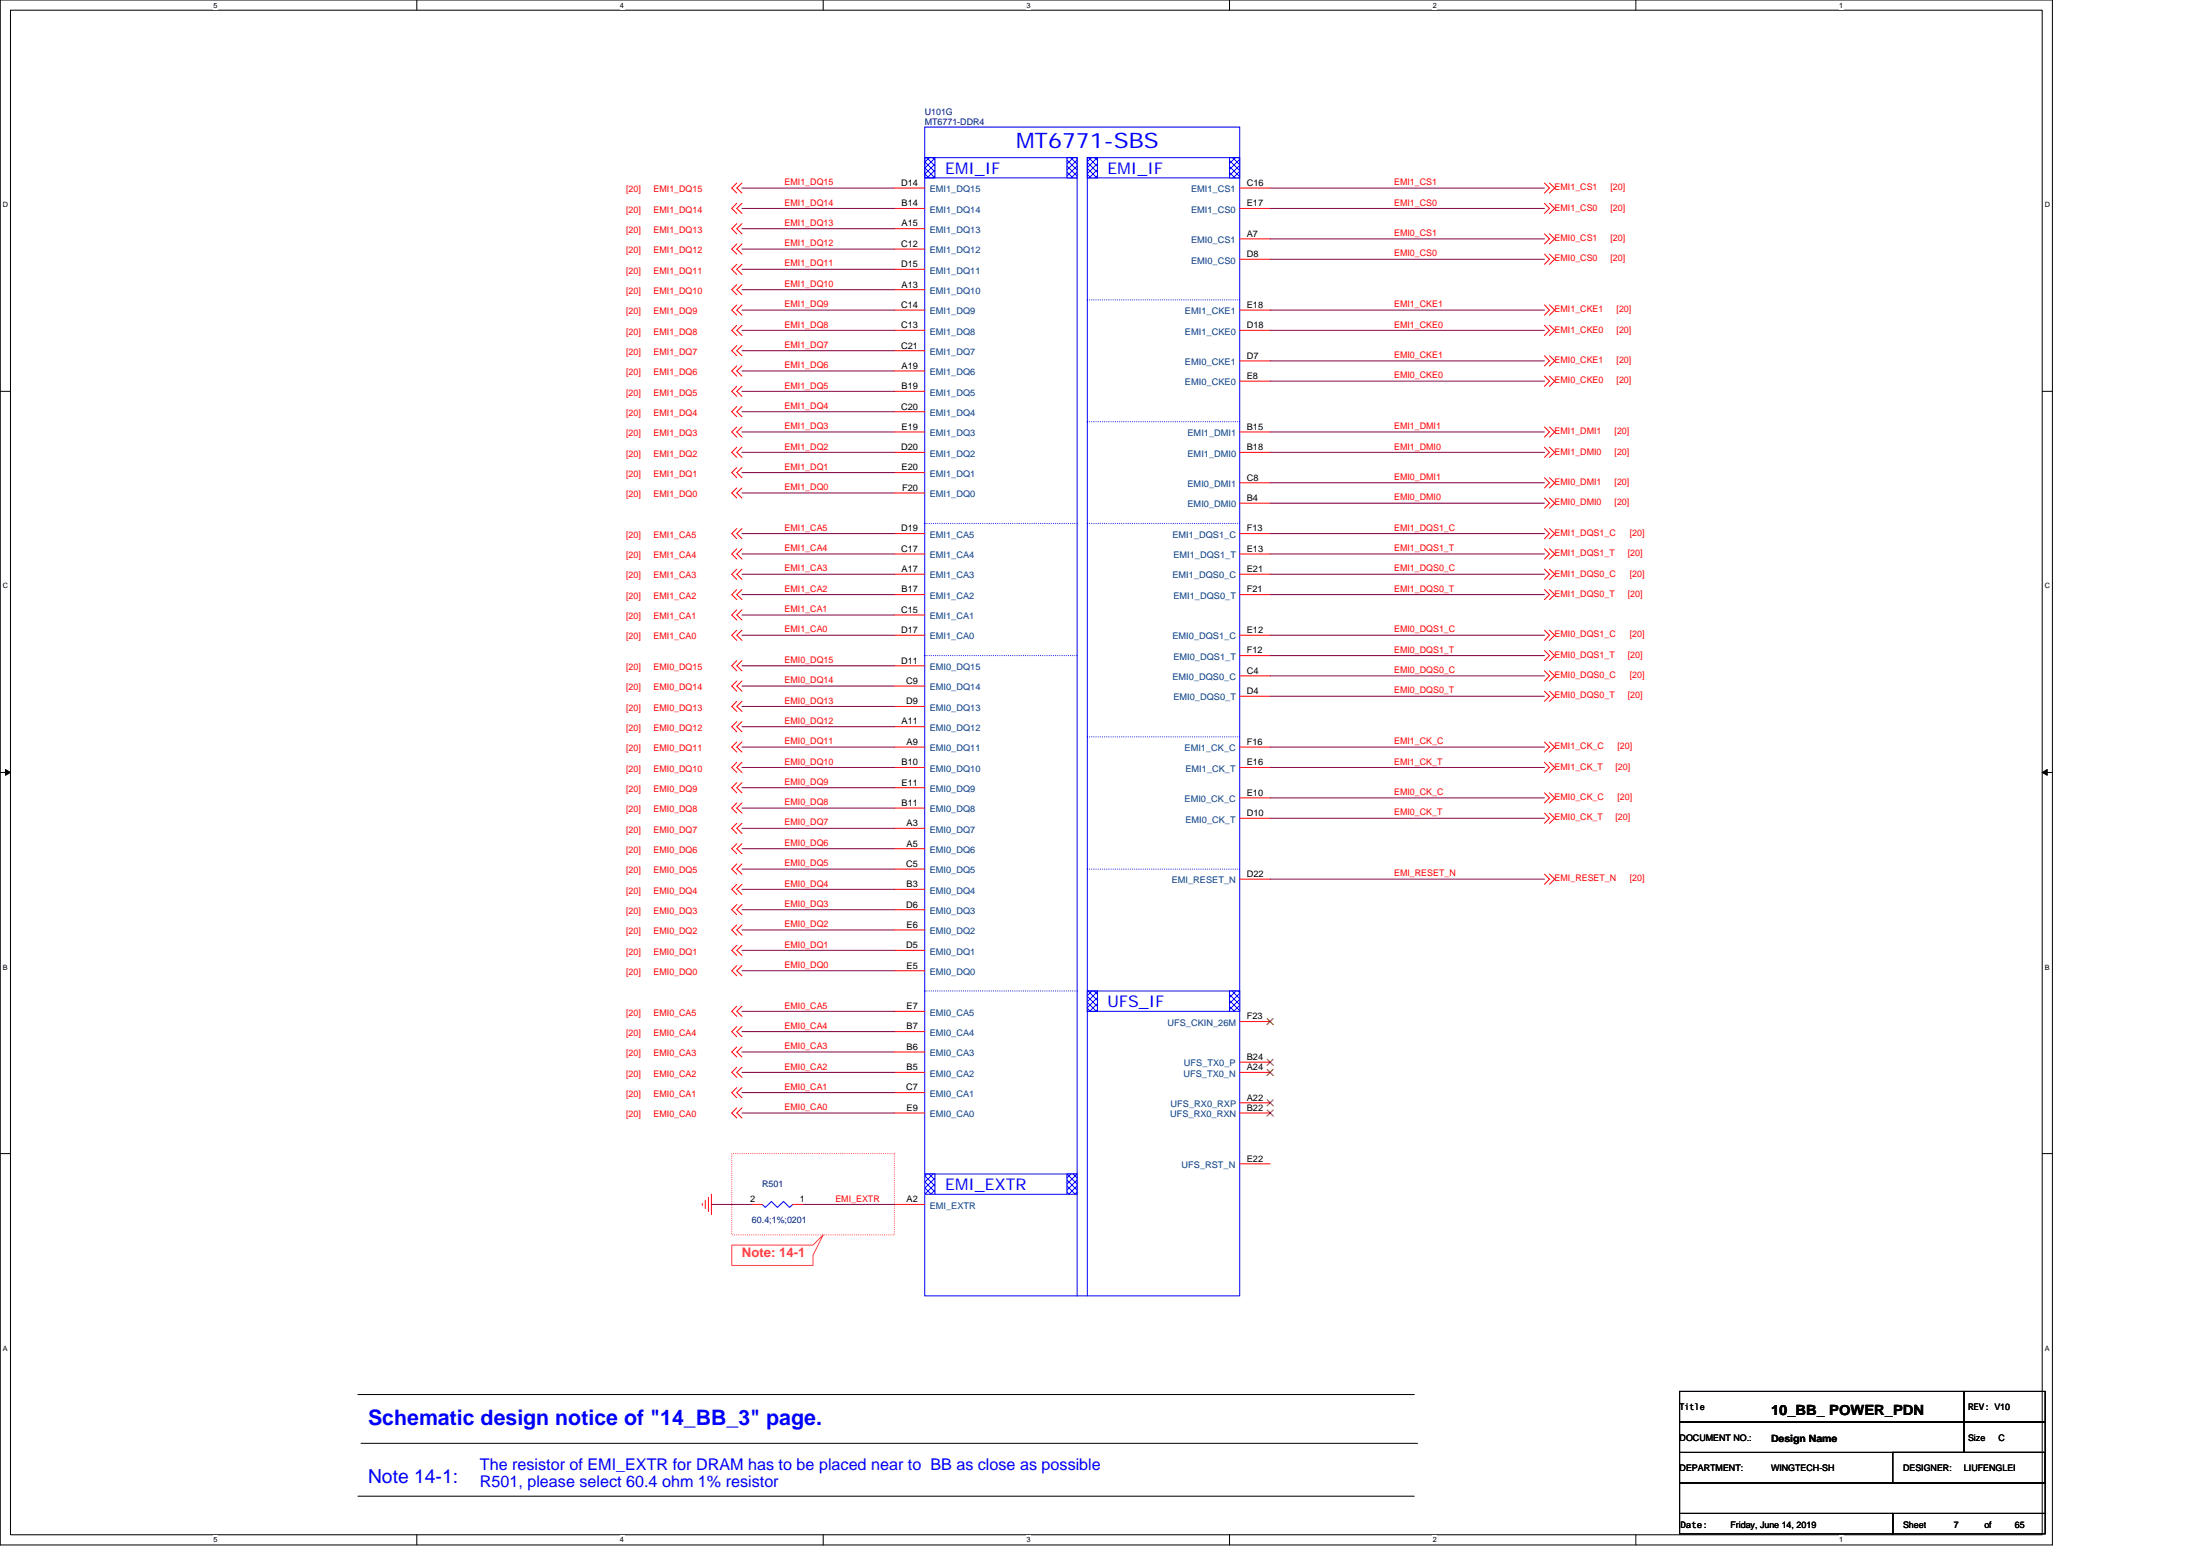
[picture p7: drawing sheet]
<svg xmlns="http://www.w3.org/2000/svg" width="297mm" height="210mm" viewBox="0 0 297 210" stroke-linecap="round" stroke-linejoin="round" font-family="sans-serif">
<path d="M0 0h277.1v208.5h-277.1zM1.4 1.4h274.3v205.7h-274.3z" fill="none" stroke="#000" stroke-width=".14"/>
<g fill="#fff">
<path d="M28.8 .1h.6v1.1h-.6z"/>
<path d="M28.8 207.3h.6v1.1h-.6z"/>
</g>
<path d="M56.3 0v1.4M56.3 207.1v1.4" fill="none" stroke="#000" stroke-width=".14"/>
<g fill="#fff">
<path d="M83.7 .1h.6v1.1h-.6z"/>
<path d="M83.7 207.3h.6v1.1h-.6z"/>
</g>
<path d="M111.1 0v1.4M111.1 207.1v1.4" fill="none" stroke="#000" stroke-width=".14"/>
<g fill="#fff">
<path d="M138.6 .1h.5v1.1h-.5z"/>
<path d="M138.6 207.3h.5v1.1h-.5z"/>
</g>
<path d="M166 0v1.4M166 207.1v1.4" fill="none" stroke="#000" stroke-width=".14"/>
<g fill="#fff">
<path d="M193.4 .1h.6v1.1h-.6z"/>
<path d="M193.4 207.3h.6v1.1h-.6z"/>
</g>
<path d="M220.9 0v1.4M220.9 207.1v1.4" fill="none" stroke="#000" stroke-width=".14"/>
<g fill="#fff">
<path d="M248.3 .1h.6v1.1h-.6z"/>
<path d="M248.3 207.3h.6v1.1h-.6z"/>
<path d="M.4 27.1h.7v1.1h-.7z"/>
<path d="M276.1 27.1h.7v1.1h-.7z"/>
<path d="M.4 78.5h.7v1.1h-.7z"/>
<path d="M276.1 78.5h.7v1.1h-.7z"/>
</g>
<path d="M0 52.8h1.4M275.7 52.8h1.4" fill="none" stroke="#000" stroke-width=".14"/>
<g fill="#fff">
<path d="M.4 130h.7v1.1h-.7z"/>
<path d="M276.1 130h.7v1.1h-.7z"/>
</g>
<path d="M0 104.2h1.4M275.7 104.2h1.4" fill="none" stroke="#000" stroke-width=".14"/>
<path d="M.7 103.8l.7 .4-.7 .4zM275.7 104.2l.7-.4v.8z" fill="#000" stroke="#000" stroke-width=".14"/>
<g fill="#fff">
<path d="M.4 181.4h.7v1.1h-.7z"/>
<path d="M276.1 181.4h.7v1.1h-.7z"/>
</g>
<g fill="none" stroke="#000" stroke-width=".14">
<path d="M0 155.7h1.4M275.7 155.7h1.4M48.3 188.2h142.7M48.7 194.8h142.7M226.8 196h49.3v4.1h-49.3zM226.8 187.8h38.4v4.1h-38.4zM226.8 191.9h38.4v4.1h-38.4zM255.6 196h20.5v4.1h-20.5zM265.2 187.8h10.9v4.1h-10.9zM265.2 191.9h10.9v4.1h-10.9zM48.3 201.9h142.7M226.8 200.1h49.3v4.1h-49.3z"/>
<path d="M226.8 204.2h28.8v2.8h-28.8zM255.6 204.2h20.5v2.8h-20.5z"/>
</g>
<path d="M98.8 155.7h22v10.9h-22z" fill="none" stroke="#ff0080" stroke-width=".14" stroke-dasharray="0 .3"/>
<path d="M98.8 168h11l1.3-1.4-1.3 2.8v1.4h-11z" fill="none" stroke="#ff0080" stroke-width=".14"/>
<g fill="none" stroke="#f00" stroke-width=".14">
<path d="M99.5 24.7l-.7 .7 .7 .7M99.5 27.4l-.7 .7 .7 .7M99.5 30.2l-.7 .7 .7 .7M99.5 32.9l-.7 .7 .7 .7M99.5 35.7l-.7 .6 .7 .7M99.5 38.4l-.7 .7 .7 .7M100.2 24.7l-.7 .7 .7 .7M100.2 27.4l-.7 .7 .7 .7M100.2 30.2l-.7 .7 .7 .7M100.2 32.9l-.7 .7 .7 .7M100.2 35.7l-.7 .6 .7 .7M100.2 38.4l-.7 .7 .7 .7"/>
<path d="M208.5 24.7l.7 .7-.7 .7M208.5 27.4l.7 .7-.7 .7M208.5 31.6l.7 .6-.7 .7M208.5 34.3l.7 .7-.7 .7M209.2 24.7l.7 .7-.7 .7M209.2 27.4l.7 .7-.7 .7M209.2 31.6l.7 .6-.7 .7M209.2 34.3l.7 .7-.7 .7M99.5 41.1l-.7 .7 .7 .7M99.5 43.9l-.7 .7 .7 .7M99.5 46.6l-.7 .7 .7 .7M99.5 49.4l-.7 .7 .7 .7"/>
<path d="M99.5 52.1l-.7 .7 .7 .7M99.5 54.9l-.7 .7 .7 .6M99.5 57.6l-.7 .7 .7 .7M100.2 41.1l-.7 .7 .7 .7M100.2 43.9l-.7 .7 .7 .7M100.2 46.6l-.7 .7 .7 .7M100.2 49.4l-.7 .7 .7 .7M100.2 52.1l-.7 .7 .7 .7M100.2 54.9l-.7 .7 .7 .6M100.2 57.6l-.7 .7 .7 .7M208.5 41.1l.7 .7-.7 .7M208.5 43.9l.7 .7-.7 .7"/>
<path d="M208.5 48l.7 .7-.7 .7M208.5 50.8l.7 .6-.7 .7M208.5 57.6l.7 .7-.7 .7M209.2 41.1l.7 .7-.7 .7M209.2 43.9l.7 .7-.7 .7M209.2 48l.7 .7-.7 .7M209.2 50.8l.7 .6-.7 .7M209.2 57.6l.7 .7-.7 .7M99.5 60.3l-.7 .7 .7 .7M99.5 63.1l-.7 .7 .7 .7M99.5 65.8l-.7 .7 .7 .7M99.5 71.3l-.7 .7 .7 .7"/>
<path d="M99.5 74.1l-.7 .7 .7 .6M99.5 76.8l-.7 .7 .7 .7M99.5 79.6l-.7 .6 .7 .7M100.2 60.3l-.7 .7 .7 .7M100.2 63.1l-.7 .7 .7 .7M100.2 65.8l-.7 .7 .7 .7M100.2 71.3l-.7 .7 .7 .7M100.2 74.1l-.7 .7 .7 .6M100.2 76.8l-.7 .7 .7 .7M100.2 79.6l-.7 .6 .7 .7M208.5 60.3l.7 .7-.7 .7M208.5 64.5l.7 .7-.7 .6"/>
<path d="M208.5 67.2l.7 .7-.7 .7M208.5 71.3l.7 .7-.7 .7M208.5 74.1l.7 .7-.7 .6M208.5 76.8l.7 .7-.7 .7M208.5 79.6l.7 .6-.7 .7M209.2 60.3l.7 .7-.7 .7M209.2 64.5l.7 .7-.7 .6M209.2 67.2l.7 .7-.7 .7M209.2 71.3l.7 .7-.7 .7M209.2 74.1l.7 .7-.7 .6M209.2 76.8l.7 .7-.7 .7M209.2 79.6l.7 .6-.7 .7"/>
<path d="M99.5 82.3l-.7 .7 .7 .7M99.5 85l-.7 .7 .7 .7M99.5 89.2l-.7 .7 .7 .6M99.5 91.9l-.7 .7 .7 .7M99.5 94.6l-.7 .7 .7 .7M99.5 97.4l-.7 .7 .7 .7M100.2 82.3l-.7 .7 .7 .7M100.2 85l-.7 .7 .7 .7M100.2 89.2l-.7 .7 .7 .6M100.2 91.9l-.7 .7 .7 .7M100.2 94.6l-.7 .7 .7 .7M100.2 97.4l-.7 .7 .7 .7"/>
<path d="M208.5 85l.7 .7-.7 .7M208.5 87.8l.7 .7-.7 .7M208.5 90.5l.7 .7-.7 .7M208.5 93.3l.7 .7-.7 .6M209.2 85l.7 .7-.7 .7M209.2 87.8l.7 .7-.7 .7M209.2 90.5l.7 .7-.7 .7M209.2 93.3l.7 .7-.7 .6M99.5 100.1l-.7 .7 .7 .7M99.5 102.9l-.7 .7 .7 .6M99.5 105.6l-.7 .7 .7 .7M99.5 108.4l-.7 .7 .7 .6"/>
<path d="M99.5 111.1l-.7 .7 .7 .7M99.5 113.9l-.7 .6 .7 .7M99.5 116.6l-.7 .7 .7 .7M99.5 119.3l-.7 .7 .7 .7M100.2 100.1l-.7 .7 .7 .7M100.2 102.9l-.7 .7 .7 .6M100.2 105.6l-.7 .7 .7 .7M100.2 108.4l-.7 .7 .7 .6M100.2 111.1l-.7 .7 .7 .7M100.2 113.9l-.7 .6 .7 .7M100.2 116.6l-.7 .7 .7 .7M100.2 119.3l-.7 .7 .7 .7"/>
<path d="M208.5 100.1l.7 .7-.7 .7M208.5 102.9l.7 .7-.7 .6M208.5 107l.7 .7-.7 .7M208.5 109.7l.7 .7-.7 .7M208.5 118l.7 .6-.7 .7M209.2 100.1l.7 .7-.7 .7M209.2 102.9l.7 .7-.7 .6M209.2 107l.7 .7-.7 .7M209.2 109.7l.7 .7-.7 .7M209.2 118l.7 .6-.7 .7M99.5 122.1l-.7 .7 .7 .6M99.5 124.8l-.7 .7 .7 .7"/>
<path d="M99.5 127.6l-.7 .6 .7 .7M99.5 130.3l-.7 .7 .7 .7M99.5 135.8l-.7 .7 .7 .7M99.5 138.5l-.7 .7 .7 .7M100.2 122.1l-.7 .7 .7 .6M100.2 124.8l-.7 .7 .7 .7M100.2 127.6l-.7 .6 .7 .7M100.2 130.3l-.7 .7 .7 .7M100.2 135.8l-.7 .7 .7 .7M100.2 138.5l-.7 .7 .7 .7M99.5 141.3l-.7 .7 .7 .6M99.5 144l-.7 .7 .7 .7"/>
<path d="M99.5 146.8l-.7 .6 .7 .7M99.5 149.5l-.7 .7 .7 .7M100.2 141.3l-.7 .7 .7 .6M100.2 144l-.7 .7 .7 .7M100.2 146.8l-.7 .6 .7 .7M100.2 149.5l-.7 .7 .7 .7M94.8 162.4v.3M95.2 162v1.1M95.6 161.6v1.9M96.1 161.2v2.7"/>
</g>
<path d="M124.9 21.3h1.3v2.7h-1.3z" fill="#fff"/>
<path d="M124.9 21.3h1.3v2.7h-1.3z" fill-rule="evenodd" fill="#00f" stroke="#00f" stroke-width=".14"/>
<path d="M146.8 24h20.6" fill="none" stroke="#00f" stroke-width=".14"/>
<path d="M146.8 21.3h1.4v2.7h-1.4z" fill="#fff"/>
<path d="M146.8 21.3h1.4v2.7h-1.4z" fill-rule="evenodd" fill="#00f" stroke="#00f" stroke-width=".14"/>
<path d="M124.9 24h20.5" fill="none" stroke="#00f" stroke-width=".14"/>
<path d="M144.1 21.3h1.3v2.7h-1.3z" fill="#fff"/>
<path d="M144.1 21.3h1.3v2.7h-1.3z" fill-rule="evenodd" fill="#00f" stroke="#00f" stroke-width=".14"/>
<path d="M166 21.3h1.4v2.7h-1.4z" fill="#fff"/>
<path d="M166 21.3h1.4v2.7h-1.4z" fill-rule="evenodd" fill="#00f" stroke="#00f" stroke-width=".14"/>
<path d="M124.9 17.1h42.5v157.8h-42.5zM124.9 21.3h20.5M146.8 21.3h20.6M124.9 158.4h20.5M124.9 161.2h20.5" fill="none" stroke="#00f" stroke-width=".14"/>
<path d="M146.8 40.5h.1M146.8 56.9h.1M167.4 40.5h-20.6M167.4 56.9h-20.6M124.9 70.6h.1M145.4 70.6h-20.5M146.8 70.6h.1M167.4 70.6h-20.6M146.8 99.4h.1M167.4 99.4h-20.6M124.9 133.7h.1M145.4 133.7h-20.5" fill="none" stroke="#00f" stroke-width=".14" stroke-dasharray="0 .3"/>
<path d="M124.9 158.4h1.3v2.8h-1.3z" fill="#fff"/>
<path d="M124.9 158.4h1.3v2.8h-1.3z" fill-rule="evenodd" fill="#00f" stroke="#00f" stroke-width=".14"/>
<path d="M144.1 158.4h1.3v2.8h-1.3z" fill="#fff"/>
<path d="M144.1 158.4h1.3v2.8h-1.3z" fill-rule="evenodd" fill="#00f" stroke="#00f" stroke-width=".14"/>
<path d="M145.4 21.3v153.6M146.8 21.3v153.6" fill="none" stroke="#00f" stroke-width=".14"/>
<path d="M124.9 88.5h.1M145.4 88.5h-20.5M146.8 117.3h.1M167.4 117.3h-20.6" fill="none" stroke="#00f" stroke-width=".14" stroke-dasharray="0 .3"/>
<path d="M146.8 133.7h1.4v2.8h-1.4z" fill="#fff"/>
<path d="M146.8 133.7h1.4v2.8h-1.4z" fill-rule="evenodd" fill="#00f" stroke="#00f" stroke-width=".14"/>
<path d="M146.8 133.7h20.6M146.8 136.5h20.6" fill="none" stroke="#00f" stroke-width=".14"/>
<path d="M166 133.7h1.4v2.8h-1.4z" fill="#fff"/>
<path d="M166 133.7h1.4v2.8h-1.4z" fill-rule="evenodd" fill="#00f" stroke="#00f" stroke-width=".14"/>
<g fill="none" stroke="#f00" stroke-width=".14">
<path d="M120.8 25.4h4.1M120.8 28.1h4.1M120.8 30.9h4.1M120.8 33.6h4.1M120.8 36.3h4.1M120.8 39.1h4.1M167.4 25.4h4.1M167.4 28.1h4.1M167.4 32.2h4.1M167.4 35h4.1M120.8 41.8h4.1M120.8 44.6h4.1"/>
<path d="M120.8 47.3h4.1M120.8 50.1h4.1M120.8 52.8h4.1M120.8 55.6h4.1M120.8 58.3h4.1M167.4 41.8h4.1M167.4 44.6h4.1M167.4 48.7h4.1M167.4 51.4h4.1M167.4 58.3h4.1M120.8 72h4.1M120.8 74.8h4.1"/>
<path d="M120.8 77.5h4.1M120.8 61h4.1M120.8 63.8h4.1M120.8 66.5h4.1M167.4 61h4.1M167.4 65.2h4.1M167.4 67.9h4.1M167.4 72h4.1M167.4 74.8h4.1M167.4 77.5h4.1M120.8 89.9h4.1M120.8 92.6h4.1"/>
<path d="M120.8 95.3h4.1M120.8 98.1h4.1M120.8 80.2h4.1M120.8 83h4.1M120.8 85.7h4.1M167.4 80.2h4.1M167.4 85.7h4.1M167.4 88.5h4.1M167.4 91.2h4.1M167.4 94h4.1M120.8 100.8h4.1M120.8 103.6h4.1"/>
<path d="M120.8 106.3h4.1M120.8 109.1h4.1M120.8 111.8h4.1M120.8 114.5h4.1M120.8 117.3h4.1M167.4 100.8h4.1M167.4 103.6h4.1M167.4 107.7h4.1M167.4 110.4h4.1M167.4 118.6h4.1M120.8 136.5h4.1M120.8 139.2h4.1"/>
<path d="M120.8 120h4.1M120.8 122.8h4.1M120.8 125.5h4.1M120.8 128.2h4.1M120.8 131h4.1M167.4 137.9h4.1M120.8 142h4.1M120.8 144.7h4.1M120.8 147.4h4.1M120.8 150.2h4.1M167.4 143.3h4.1M167.4 144.7h4.1"/>
<path d="M167.4 148.8h4.1M167.4 150.2h4.1M167.4 157.1h4.1M101.5 162.5h1.4M107 162.5h1.4M120.8 162.5h4.1"/>
</g>
<path d="M171.1 137.5l.8 .8M171.9 137.5l-.8 .8M171.1 142.9l.8 .9M171.1 144.3l.8 .8M171.1 148.4l.8 .8M171.1 149.8l.8 .8M171.9 142.9l-.8 .9M171.9 144.3l-.8 .8M171.9 148.4l-.8 .8M171.9 149.8l-.8 .8" fill="none" stroke="#804000" stroke-width=".14"/>
<path d="M102.9 162.5l.4 .4 .9-.8 .8 .8 .8-.8 .8 .8 .4-.4" fill="none" stroke="#00f" stroke-width=".14"/>
<g fill="none" stroke="#800040" stroke-width=".14">
<path d="M100.2 25.4h20.6M100.2 28.1h20.6M100.2 30.9h20.6M100.2 33.6h20.6M100.2 36.3h20.6M100.2 39.1h20.6M171.5 25.4h37M171.5 28.1h37M171.5 32.2h37M171.5 35h37M100.2 41.8h20.6M100.2 44.6h20.6"/>
<path d="M100.2 47.3h20.6M100.2 50.1h20.6M100.2 52.8h20.6M100.2 55.6h20.6M100.2 58.3h20.6M171.5 41.8h37M171.5 44.6h37M171.5 48.7h37M171.5 51.4h37M171.5 58.3h37M100.2 61h20.6M100.2 63.8h20.6"/>
<path d="M100.2 66.5h20.6M100.2 72h20.6M100.2 74.8h20.6M100.2 77.5h20.6M171.5 61h37M171.5 65.2h37M171.5 67.9h37M171.5 72h37M171.5 74.8h37M171.5 77.5h37M100.2 80.2h20.6M100.2 83h20.6"/>
<path d="M100.2 85.7h20.6M100.2 89.9h20.6M100.2 92.6h20.6M100.2 95.3h20.6M100.2 98.1h20.6M171.5 80.2h37M171.5 85.7h37M171.5 88.5h37M171.5 91.2h37M171.5 94h37M100.2 100.8h20.6M100.2 103.6h20.6"/>
<path d="M100.2 106.3h20.6M100.2 109.1h20.6M100.2 111.8h20.6M100.2 114.5h20.6M100.2 117.3h20.6M171.5 100.8h37M171.5 103.6h37M171.5 107.7h37M171.5 110.4h37M171.5 118.6h37M100.2 120h20.6M100.2 122.8h20.6"/>
<path d="M100.2 125.5h20.6M100.2 128.2h20.6M100.2 131h20.6M100.2 136.5h20.6M100.2 139.2h20.6M100.2 142h20.6M100.2 144.7h20.6M100.2 147.4h20.6M100.2 150.2h20.6M96.1 162.5h5.4M108.4 162.5h12.4"/>
</g>
<g font-size="2.9" fill="#00f">
<text x="137.2" y="20">MT6771-SBS</text>
<text x="49.7" y="192.2">Schematic design notice of &quot;14_BB_3&quot; page.</text>
</g>
<text font-size="2.6" fill="#00f" x="49.7" y="200.1">Note 14-1:</text>
<g font-size="2.2" fill="#00f">
<text x="127.6" y="23.5">EMI_IF</text>
<text x="149.5" y="23.5">EMI_IF</text>
<text x="149.5" y="135.9">UFS_IF</text>
<text x="127.6" y="160.6">EMI_EXTR</text>
<text x="64.8" y="198.4">The resistor of EMI_EXTR for DRAM has to be placed near to BB as close as possible</text>
<text x="64.8" y="200.6">R501, please select 60.4 ohm 1% resistor</text>
</g>
<text font-size="1.9" x="239.1" y="190.9">10_BB_ POWER_PDN</text>
<text font-size="1.8" fill="#ff0080" x="100.2" y="169.7">Note: 14-1</text>
<text font-size="1.4" x="239.1" y="194.5">Design Name</text>
<g font-size="1.2" fill="#000080">
<text x="124.9" y="15.5">U101G</text>
<text x="124.9" y="16.9">MT6771-DDR4</text>
<text x="102.9" y="160.2">R501</text>
<text x="101.5" y="165">60.4;1%;0201</text>
</g>
<g font-size="1.2" fill="#f00">
<text x="84.5" y="26">[20]</text>
<text x="84.5" y="28.7">[20]</text>
<text x="88.2" y="26">EMI1_DQ15</text>
<text x="88.2" y="28.7">EMI1_DQ14</text>
<text x="105.9" y="25">EMI1_DQ15</text>
<text x="105.9" y="27.7">EMI1_DQ14</text>
<text x="188.2" y="25">EMI1_CS1</text>
<text x="188.2" y="27.7">EMI1_CS0</text>
<text x="209.9" y="25.7">EMI1_CS1</text>
<text x="209.9" y="28.4">EMI1_CS0</text>
<text x="217.4" y="25.7">[20]</text>
<text x="217.4" y="28.4">[20]</text>
<text x="84.5" y="31.4">[20]</text>
<text x="84.5" y="34.2">[20]</text>
<text x="88.2" y="31.4">EMI1_DQ13</text>
<text x="88.2" y="34.2">EMI1_DQ12</text>
<text x="105.9" y="30.5">EMI1_DQ13</text>
<text x="105.9" y="33.2">EMI1_DQ12</text>
<text x="105.9" y="36">EMI1_DQ11</text>
<text x="188.2" y="31.9">EMI0_CS1</text>
<text x="188.2" y="34.6">EMI0_CS0</text>
<text x="209.9" y="32.5">EMI0_CS1</text>
<text x="209.9" y="35.3">EMI0_CS0</text>
<text x="217.4" y="32.5">[20]</text>
<text x="217.4" y="35.3">[20]</text>
<text x="84.5" y="36.9">[20]</text>
<text x="84.5" y="39.7">[20]</text>
<text x="88.2" y="36.9">EMI1_DQ11</text>
<text x="88.2" y="39.7">EMI1_DQ10</text>
<text x="105.9" y="38.7">EMI1_DQ10</text>
<text x="105.9" y="41.5">EMI1_DQ9</text>
<text x="188.2" y="41.5">EMI1_CKE1</text>
<text x="84.5" y="42.4">[20]</text>
<text x="84.5" y="45.1">[20]</text>
<text x="84.5" y="47.9">[20]</text>
<text x="88.2" y="42.4">EMI1_DQ9</text>
<text x="88.2" y="45.1">EMI1_DQ8</text>
<text x="88.2" y="47.9">EMI1_DQ7</text>
<text x="105.9" y="44.2">EMI1_DQ8</text>
<text x="105.9" y="46.9">EMI1_DQ7</text>
<text x="188.2" y="44.2">EMI1_CKE0</text>
<text x="209.9" y="42.1">EMI1_CKE1</text>
<text x="209.9" y="44.9">EMI1_CKE0</text>
<text x="218.3" y="42.1">[20]</text>
<text x="218.3" y="44.9">[20]</text>
<text x="84.5" y="50.6">[20]</text>
<text x="84.5" y="53.4">[20]</text>
<text x="88.2" y="50.6">EMI1_DQ6</text>
<text x="88.2" y="53.4">EMI1_DQ5</text>
<text x="105.9" y="49.7">EMI1_DQ6</text>
<text x="105.9" y="52.4">EMI1_DQ5</text>
<text x="188.2" y="48.3">EMI0_CKE1</text>
<text x="188.2" y="51.1">EMI0_CKE0</text>
<text x="209.9" y="49">EMI0_CKE1</text>
<text x="209.9" y="51.7">EMI0_CKE0</text>
<text x="218.3" y="49">[20]</text>
<text x="218.3" y="51.7">[20]</text>
<text x="84.5" y="56.1">[20]</text>
<text x="84.5" y="58.9">[20]</text>
<text x="88.2" y="56.1">EMI1_DQ4</text>
<text x="88.2" y="58.9">EMI1_DQ3</text>
<text x="105.9" y="55.2">EMI1_DQ4</text>
<text x="105.9" y="57.9">EMI1_DQ3</text>
<text x="188.2" y="57.9">EMI1_DMI1</text>
<text x="209.9" y="58.6">EMI1_DMI1</text>
<text x="218" y="58.6">[20]</text>
<text x="84.5" y="61.6">[20]</text>
<text x="84.5" y="64.3">[20]</text>
<text x="88.2" y="61.6">EMI1_DQ2</text>
<text x="88.2" y="64.3">EMI1_DQ1</text>
<text x="105.9" y="60.7">EMI1_DQ2</text>
<text x="105.9" y="63.4">EMI1_DQ1</text>
<text x="188.2" y="60.7">EMI1_DMI0</text>
<text x="188.2" y="64.8">EMI0_DMI1</text>
<text x="209.9" y="61.3">EMI1_DMI0</text>
<text x="209.9" y="65.4">EMI0_DMI1</text>
<text x="218" y="61.3">[20]</text>
<text x="218" y="65.4">[20]</text>
<text x="84.5" y="67.1">[20]</text>
<text x="88.2" y="67.1">EMI1_DQ0</text>
<text x="105.9" y="66.1">EMI1_DQ0</text>
<text x="105.9" y="71.6">EMI1_CA5</text>
<text x="188.2" y="67.5">EMI0_DMI0</text>
<text x="188.2" y="71.6">EMI1_DQS1_C</text>
<text x="209.9" y="68.2">EMI0_DMI0</text>
<text x="218" y="68.2">[20]</text>
<text x="84.5" y="72.6">[20]</text>
<text x="84.5" y="75.3">[20]</text>
<text x="88.2" y="72.6">EMI1_CA5</text>
<text x="88.2" y="75.3">EMI1_CA4</text>
<text x="105.9" y="74.4">EMI1_CA4</text>
<text x="105.9" y="77.1">EMI1_CA3</text>
<text x="188.2" y="74.4">EMI1_DQS1_T</text>
<text x="188.2" y="77.1">EMI1_DQS0_C</text>
<text x="209.9" y="72.3">EMI1_DQS1_C</text>
<text x="209.9" y="75.1">EMI1_DQS1_T</text>
<text x="209.9" y="77.8">EMI1_DQS0_C</text>
<text x="219.8" y="75.1">[20]</text>
<text x="220" y="72.3">[20]</text>
<text x="220" y="77.8">[20]</text>
<text x="84.5" y="78.1">[20]</text>
<text x="84.5" y="80.8">[20]</text>
<text x="84.5" y="83.6">[20]</text>
<text x="88.2" y="78.1">EMI1_CA3</text>
<text x="88.2" y="80.8">EMI1_CA2</text>
<text x="88.2" y="83.6">EMI1_CA1</text>
<text x="105.9" y="79.9">EMI1_CA2</text>
<text x="105.9" y="82.6">EMI1_CA1</text>
<text x="188.2" y="79.9">EMI1_DQS0_T</text>
<text x="209.9" y="80.5">EMI1_DQS0_T</text>
<text x="219.8" y="80.5">[20]</text>
<text x="84.5" y="86.3">[20]</text>
<text x="88.2" y="86.3">EMI1_CA0</text>
<text x="105.9" y="85.3">EMI1_CA0</text>
<text x="105.9" y="89.5">EMI0_DQ15</text>
<text x="188.2" y="85.3">EMI0_DQS1_C</text>
<text x="188.2" y="88.1">EMI0_DQS1_T</text>
<text x="209.9" y="86">EMI0_DQS1_C</text>
<text x="209.9" y="88.8">EMI0_DQS1_T</text>
<text x="219.8" y="88.8">[20]</text>
<text x="220" y="86">[20]</text>
<text x="84.5" y="90.4">[20]</text>
<text x="84.5" y="93.2">[20]</text>
<text x="84.5" y="95.9">[20]</text>
<text x="88.2" y="90.4">EMI0_DQ15</text>
<text x="88.2" y="93.2">EMI0_DQ14</text>
<text x="88.2" y="95.9">EMI0_DQ13</text>
<text x="105.9" y="92.2">EMI0_DQ14</text>
<text x="105.9" y="95">EMI0_DQ13</text>
<text x="188.2" y="90.8">EMI0_DQS0_C</text>
<text x="188.2" y="93.6">EMI0_DQS0_T</text>
<text x="209.9" y="91.5">EMI0_DQS0_C</text>
<text x="209.9" y="94.3">EMI0_DQS0_T</text>
<text x="219.8" y="94.3">[20]</text>
<text x="220" y="91.5">[20]</text>
<text x="84.5" y="98.6">[20]</text>
<text x="84.5" y="101.4">[20]</text>
<text x="88.2" y="98.6">EMI0_DQ12</text>
<text x="88.2" y="101.4">EMI0_DQ11</text>
<text x="105.9" y="97.7">EMI0_DQ12</text>
<text x="105.9" y="100.4">EMI0_DQ11</text>
<text x="188.2" y="100.4">EMI1_CK_C</text>
<text x="209.9" y="101.1">EMI1_CK_C</text>
<text x="218.4" y="101.1">[20]</text>
<text x="84.5" y="104.1">[20]</text>
<text x="84.5" y="106.9">[20]</text>
<text x="88.2" y="104.1">EMI0_DQ10</text>
<text x="88.2" y="106.9">EMI0_DQ9</text>
<text x="105.9" y="103.2">EMI0_DQ10</text>
<text x="105.9" y="105.9">EMI0_DQ9</text>
<text x="188.2" y="103.2">EMI1_CK_T</text>
<text x="188.2" y="107.3">EMI0_CK_C</text>
<text x="209.9" y="103.9">EMI1_CK_T</text>
<text x="209.9" y="108">EMI0_CK_C</text>
<text x="218.1" y="103.9">[20]</text>
<text x="218.4" y="108">[20]</text>
<text x="84.5" y="109.6">[20]</text>
<text x="84.5" y="112.4">[20]</text>
<text x="88.2" y="109.6">EMI0_DQ8</text>
<text x="88.2" y="112.4">EMI0_DQ7</text>
<text x="105.9" y="108.7">EMI0_DQ8</text>
<text x="105.9" y="111.4">EMI0_DQ7</text>
<text x="188.2" y="110">EMI0_CK_T</text>
<text x="209.9" y="110.7">EMI0_CK_T</text>
<text x="218.1" y="110.7">[20]</text>
<text x="84.5" y="115.1">[20]</text>
<text x="84.5" y="117.9">[20]</text>
<text x="88.2" y="115.1">EMI0_DQ6</text>
<text x="88.2" y="117.9">EMI0_DQ5</text>
<text x="105.9" y="114.2">EMI0_DQ6</text>
<text x="105.9" y="116.9">EMI0_DQ5</text>
<text x="105.9" y="119.6">EMI0_DQ4</text>
<text x="188.2" y="118.3">EMI_RESET_N</text>
<text x="209.9" y="119">EMI_RESET_N</text>
<text x="220" y="119">[20]</text>
<text x="84.5" y="120.6">[20]</text>
<text x="84.5" y="123.3">[20]</text>
<text x="88.2" y="120.6">EMI0_DQ4</text>
<text x="88.2" y="123.3">EMI0_DQ3</text>
<text x="105.9" y="122.4">EMI0_DQ3</text>
<text x="105.9" y="125.1">EMI0_DQ2</text>
<text x="84.5" y="126.1">[20]</text>
<text x="84.5" y="128.8">[20]</text>
<text x="84.5" y="131.6">[20]</text>
<text x="88.2" y="126.1">EMI0_DQ2</text>
<text x="88.2" y="128.8">EMI0_DQ1</text>
<text x="88.2" y="131.6">EMI0_DQ0</text>
<text x="105.9" y="127.9">EMI0_DQ1</text>
<text x="105.9" y="130.6">EMI0_DQ0</text>
<text x="84.5" y="137.1">[20]</text>
<text x="88.2" y="137.1">EMI0_CA5</text>
<text x="105.9" y="136.1">EMI0_CA5</text>
<text x="84.5" y="139.8">[20]</text>
<text x="84.5" y="142.5">[20]</text>
<text x="88.2" y="139.8">EMI0_CA4</text>
<text x="88.2" y="142.5">EMI0_CA3</text>
<text x="105.9" y="138.8">EMI0_CA4</text>
<text x="105.9" y="141.6">EMI0_CA3</text>
<text x="84.5" y="145.3">[20]</text>
<text x="84.5" y="148">[20]</text>
<text x="88.2" y="145.3">EMI0_CA2</text>
<text x="88.2" y="148">EMI0_CA1</text>
<text x="105.9" y="144.3">EMI0_CA2</text>
<text x="105.9" y="147.1">EMI0_CA1</text>
<text x="105.9" y="149.8">EMI0_CA0</text>
<text x="84.5" y="150.8">[20]</text>
<text x="88.2" y="150.8">EMI0_CA0</text>
<text x="112.8" y="162.2">EMI_EXTR</text>
</g>
<g font-size="1.2">
<text x="121.7" y="25.1">D14</text>
<text x="121.7" y="27.8">B14</text>
<text x="168.3" y="25.1">C16</text>
<text x="168.3" y="27.8">E17</text>
<text x="121.7" y="33.3">C12</text>
<text x="121.7" y="30.6">A15</text>
<text x="168.3" y="31.9">A7</text>
<text x="168.3" y="34.7">D8</text>
<text x="121.7" y="36">D15</text>
<text x="121.7" y="41.6">C14</text>
<text x="121.7" y="38.8">A13</text>
<text x="168.3" y="41.6">E18</text>
<text x="121.7" y="44.3">C13</text>
<text x="121.7" y="47">C21</text>
<text x="168.3" y="44.3">D18</text>
<text x="121.7" y="49.8">A19</text>
<text x="121.7" y="52.5">B19</text>
<text x="168.3" y="48.4">D7</text>
<text x="168.3" y="51.1">E8</text>
<text x="121.7" y="55.3">C20</text>
<text x="121.7" y="58">E19</text>
<text x="168.3" y="58">B15</text>
<text x="121.7" y="60.7">D20</text>
<text x="121.7" y="63.5">E20</text>
<text x="168.3" y="60.7">B18</text>
<text x="168.3" y="64.9">C8</text>
<text x="121.7" y="71.7">D19</text>
<text x="121.8" y="66.2">F20</text>
<text x="168.3" y="67.6">B4</text>
<text x="168.3" y="71.7">F13</text>
<text x="121.7" y="74.5">C17</text>
<text x="121.7" y="77.2">A17</text>
<text x="168.3" y="74.5">E13</text>
<text x="168.3" y="77.2">E21</text>
<text x="121.7" y="82.7">C15</text>
<text x="121.7" y="79.9">B17</text>
<text x="168.3" y="79.9">F21</text>
<text x="121.7" y="89.6">D11</text>
<text x="121.7" y="85.4">D17</text>
<text x="168.3" y="88.2">F12</text>
<text x="168.3" y="85.4">E12</text>
<text x="122.3" y="92.3">C9</text>
<text x="122.3" y="95">D9</text>
<text x="168.3" y="93.7">D4</text>
<text x="168.3" y="90.9">C4</text>
<text x="121.7" y="97.8">A11</text>
<text x="122.4" y="100.5">A9</text>
<text x="168.3" y="100.5">F16</text>
<text x="121.7" y="103.3">B10</text>
<text x="121.7" y="106">E11</text>
<text x="168.3" y="103.3">E16</text>
<text x="168.3" y="107.4">E10</text>
<text x="121.7" y="108.8">B11</text>
<text x="122.4" y="111.5">A3</text>
<text x="168.3" y="110.1">D10</text>
<text x="122.3" y="117">C5</text>
<text x="122.4" y="114.2">A5</text>
<text x="122.4" y="119.7">B3</text>
<text x="168.3" y="118.3">D22</text>
<text x="122.3" y="122.5">D6</text>
<text x="122.4" y="125.2">E6</text>
<text x="122.3" y="128">D5</text>
<text x="122.4" y="130.7">E5</text>
<text x="122.4" y="136.2">E7</text>
<text x="168.3" y="137.6">F23</text>
<text x="122.4" y="138.9">B7</text>
<text x="122.4" y="141.7">B6</text>
<text x="168.3" y="143">B24</text>
<text x="122.3" y="147.2">C7</text>
<text x="122.4" y="144.4">B5</text>
<text x="122.4" y="149.9">E9</text>
<text x="168.3" y="148.5">A22</text>
<text x="168.3" y="149.9">B22</text>
<text x="168.3" y="144.4">A24</text>
<text x="168.3" y="156.8">E22</text>
<text x="101.3" y="162.2">2</text>
<text x="108" y="162.2">1</text>
<text x="122.4" y="162.2">A2</text>
<text x="226.8" y="190.3">Title</text>
<text x="265.7" y="190.3">REV: V10</text>
<text x="226.8" y="194.4">DOCUMENT NO.:</text>
<text x="265.7" y="194.4">Size</text>
<text x="269.8" y="194.4">C</text>
<text x="226.8" y="198.5">DEPARTMENT:</text>
<text x="239.1" y="198.5">WINGTECH-SH</text>
<text x="256.9" y="198.5">DESIGNER:</text>
<text x="265.2" y="198.5">LIUFENGLEI</text>
<text x="226.9" y="206.2">Date:</text>
<text x="233.6" y="206.2">Friday, June 14, 2019</text>
<text x="256.9" y="206.2">Sheet</text>
<text x="263.8" y="206.2">7</text>
<text x="267.9" y="206.2">of</text>
<text x="272" y="206.2">65</text>
</g>
<g font-size="1.2" fill="#004080">
<text x="125.5" y="26">EMI1_DQ15</text>
<text x="125.5" y="28.7">EMI1_DQ14</text>
<text x="160.8" y="26">EMI1_CS1</text>
<text x="160.8" y="28.7">EMI1_CS0</text>
<text x="125.5" y="31.4">EMI1_DQ13</text>
<text x="125.5" y="34.2">EMI1_DQ12</text>
<text x="160.8" y="32.8">EMI0_CS1</text>
<text x="160.8" y="35.6">EMI0_CS0</text>
<text x="125.5" y="36.9">EMI1_DQ11</text>
<text x="125.5" y="39.7">EMI1_DQ10</text>
<text x="125.5" y="42.4">EMI1_DQ9</text>
<text x="125.5" y="45.1">EMI1_DQ8</text>
<text x="125.5" y="47.9">EMI1_DQ7</text>
<text x="160" y="42.4">EMI1_CKE1</text>
<text x="160" y="45.1">EMI1_CKE0</text>
<text x="125.5" y="50.6">EMI1_DQ6</text>
<text x="125.5" y="53.4">EMI1_DQ5</text>
<text x="160" y="49.3">EMI0_CKE1</text>
<text x="160" y="52">EMI0_CKE0</text>
<text x="125.5" y="56.1">EMI1_DQ4</text>
<text x="125.5" y="58.9">EMI1_DQ3</text>
<text x="160.3" y="58.9">EMI1_DMI1</text>
<text x="125.5" y="61.6">EMI1_DQ2</text>
<text x="125.5" y="64.3">EMI1_DQ1</text>
<text x="160.3" y="61.6">EMI1_DMI0</text>
<text x="160.3" y="65.7">EMI0_DMI1</text>
<text x="125.5" y="67.1">EMI1_DQ0</text>
<text x="160.3" y="68.5">EMI0_DMI0</text>
<text x="125.5" y="72.6">EMI1_CA5</text>
<text x="125.5" y="75.3">EMI1_CA4</text>
<text x="158.3" y="72.6">EMI1_DQS1_C</text>
<text x="158.4" y="75.3">EMI1_DQS1_T</text>
<text x="125.5" y="78.1">EMI1_CA3</text>
<text x="125.5" y="80.8">EMI1_CA2</text>
<text x="125.5" y="83.6">EMI1_CA1</text>
<text x="158.3" y="78.1">EMI1_DQS0_C</text>
<text x="158.4" y="80.8">EMI1_DQS0_T</text>
<text x="125.5" y="86.3">EMI1_CA0</text>
<text x="158.3" y="86.3">EMI0_DQS1_C</text>
<text x="158.4" y="89">EMI0_DQS1_T</text>
<text x="125.5" y="90.4">EMI0_DQ15</text>
<text x="125.5" y="93.2">EMI0_DQ14</text>
<text x="125.5" y="95.9">EMI0_DQ13</text>
<text x="158.3" y="91.8">EMI0_DQS0_C</text>
<text x="158.4" y="94.5">EMI0_DQS0_T</text>
<text x="125.5" y="98.6">EMI0_DQ12</text>
<text x="125.5" y="101.4">EMI0_DQ11</text>
<text x="159.9" y="101.4">EMI1_CK_C</text>
<text x="125.5" y="104.1">EMI0_DQ10</text>
<text x="125.5" y="106.9">EMI0_DQ9</text>
<text x="160.1" y="104.1">EMI1_CK_T</text>
<text x="125.5" y="109.6">EMI0_DQ8</text>
<text x="125.5" y="112.4">EMI0_DQ7</text>
<text x="159.9" y="108.2">EMI0_CK_C</text>
<text x="160.1" y="111">EMI0_CK_T</text>
<text x="125.5" y="115.1">EMI0_DQ6</text>
<text x="125.5" y="117.9">EMI0_DQ5</text>
<text x="158.2" y="119.2">EMI_RESET_N</text>
<text x="125.5" y="120.6">EMI0_DQ4</text>
<text x="125.5" y="123.3">EMI0_DQ3</text>
<text x="125.5" y="126.1">EMI0_DQ2</text>
<text x="125.5" y="128.8">EMI0_DQ1</text>
<text x="125.5" y="131.6">EMI0_DQ0</text>
<text x="125.5" y="137.1">EMI0_CA5</text>
<text x="125.5" y="139.8">EMI0_CA4</text>
<text x="125.5" y="142.5">EMI0_CA3</text>
<text x="157.6" y="138.4">UFS_CKIN_26M</text>
<text x="159.8" y="143.9">UFS_TX0_P</text>
<text x="125.5" y="145.3">EMI0_CA2</text>
<text x="125.5" y="148">EMI0_CA1</text>
<text x="158" y="149.4">UFS_RX0_RXP</text>
<text x="159.8" y="145.3">UFS_TX0_N</text>
<text x="125.5" y="150.8">EMI0_CA0</text>
<text x="158" y="150.8">UFS_RX0_RXN</text>
<text x="159.5" y="157.6">UFS_RST_N</text>
<text x="125.5" y="163.1">EMI_EXTR</text>
</g>
<g font-size="1">
<text x="28.8" y="1">5</text>
<text x="83.7" y="1">4</text>
<text x="138.6" y="1">3</text>
<text x="193.4" y="1">2</text>
<text x="248.3" y="1">1</text>
<text x=".4" y="28">D</text>
<text x="276.1" y="28">D</text>
<text x=".4" y="79.4">C</text>
<text x="276.1" y="79.4">C</text>
<text x=".4" y="130.9">B</text>
<text x="276.1" y="130.9">B</text>
<text x=".4" y="182.3">A</text>
<text x="276.1" y="182.3">A</text>
<text x="28.8" y="208.2">5</text>
<text x="83.7" y="208.2">4</text>
<text x="138.6" y="208.2">3</text>
<text x="193.4" y="208.2">2</text>
<text x="248.3" y="208.2">1</text>
</g>
</svg>
